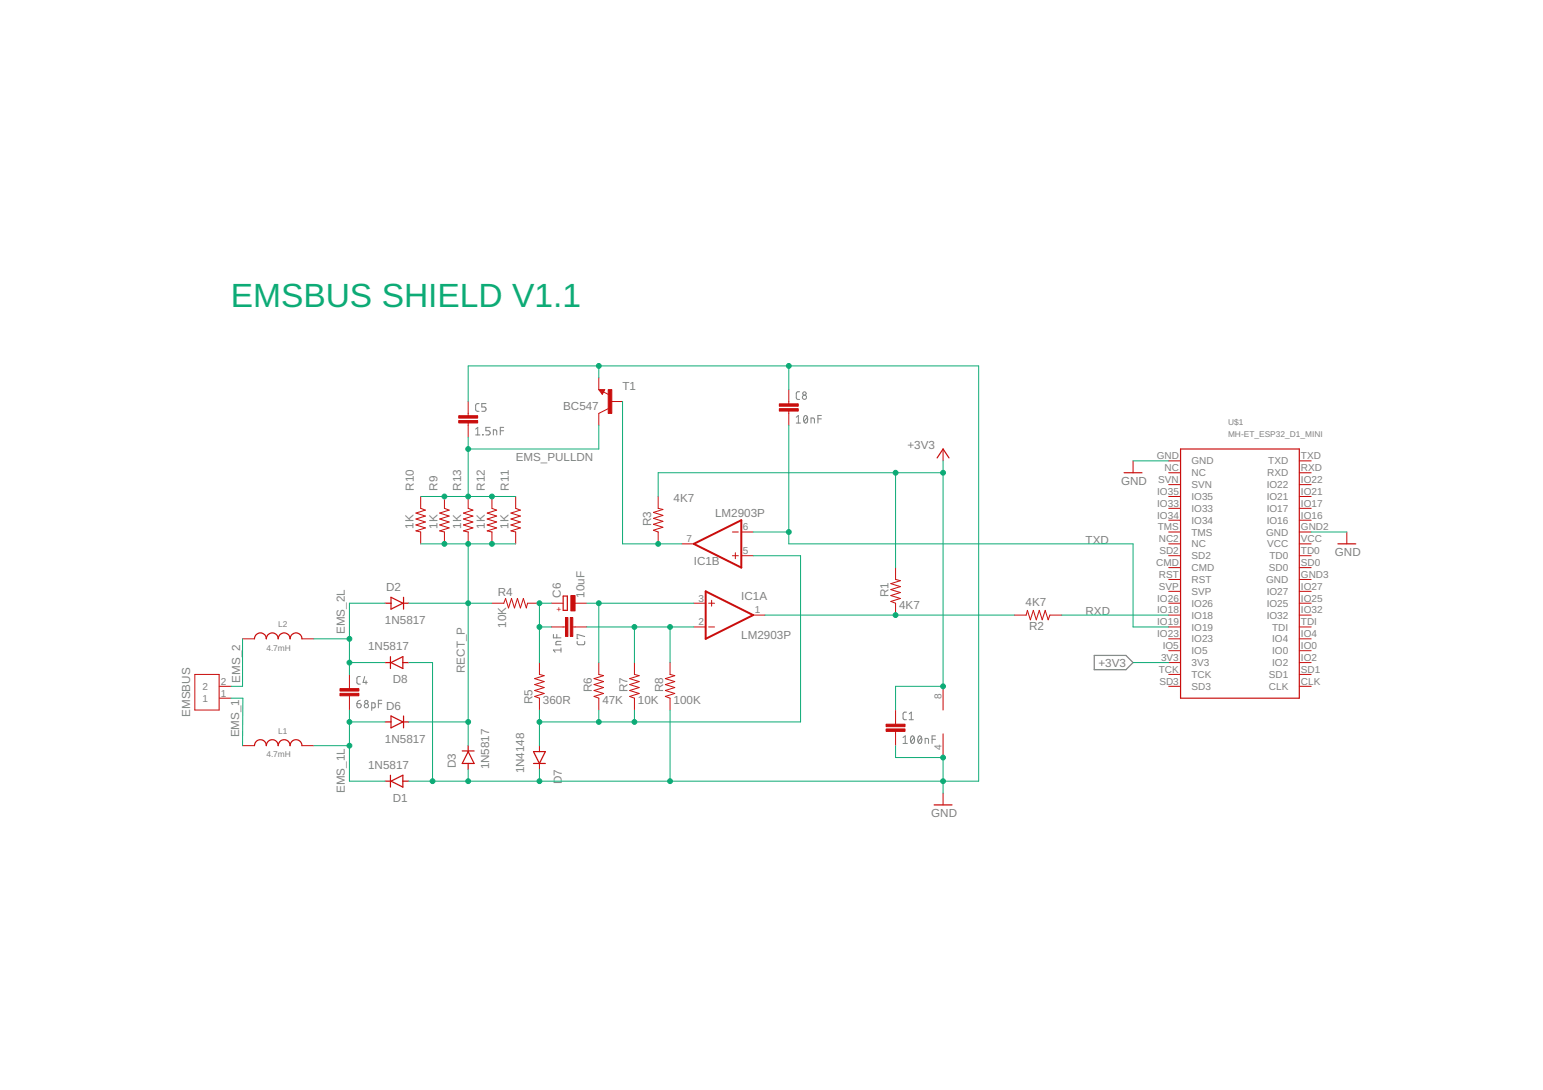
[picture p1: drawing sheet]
<svg xmlns="http://www.w3.org/2000/svg" width="297mm" height="210mm" viewBox="0 0 297 210" stroke-linecap="round" stroke-linejoin="round" font-family="sans-serif">
<g fill="none" stroke="#808080" stroke-width=".19">
<path d="M92.2 77.7l-.4 .1-.2 .3v.9l.3 .2h.3M93.6 77.7h-.8v.7h.4a.42 .42 0 0 1 .4 .4 .42 .42 0 0 1-.4 .4h-.4M153.9 75.4l-.4 .1-.2 .3v.9l.2 .2h.4M91.6 82.6l.4-.3v1.5M91.6 83.8h.8M92.9 83.7l.1 .1zM94.4 82.3h-.9v.7h.5a.41 .41 0 0 1 .4 .4 .41 .41 0 0 1-.4 .4h-.5M95 83.8v-1l.6 .1v.9M96.3 83h.7M97 82.3h-.7v1.5M153.3 80.3l.4-.3v1.5M153.3 81.5h.8"/>
<path d="M154.9 80.1l.2-.1a.86 .86 0 0 1 0 1.5 .88 .88 0 0 1-.2-1.4zM155.4 80.3l-.6 .9M156.1 81.5v-1l.6 .1 .1 .9M157.5 80.7h.6M158.1 80h-.6v1.5M68.7 135.5h.5a.41 .41 0 0 1 .3 .5 .41 .41 0 0 1-.4 .3 .41 .41 0 0 1-.4-.4zM69.4 134.9l-.4 .1-.3 .5M69.4 130.3h-.5l-.2 .3v1l.2 .1h.5M70.2 130.3l-.3 1.1h.8M70.5 131.1v.6M71.6 136.3l.6-.1v-.6l-.1-.2-.5-.1v1.5M72.8 135.5h.7"/>
<path d="M73.5 134.9h-.7v1.4M106.5 122.2v.6h1.5M107.2 122.2v.6M108 123.5h-.9l-.1 .2v.5h1M108 125.2h-1.5l.4 .4M108 124.8v.8M111.1 123.5v.5l.3 .2 1-.1 .1-.1 .1-.5M112.6 122.6l-1.5-.4v.8h.2M174.5 137.1l-.4 .1-.3 .3 .1 .9 .2 .2h.4M175 138.6h.8M175 137.5l.4-.4v1.5M173.8 142l.5-.3v1.5"/>
<path d="M173.8 143.2h.9M175.5 141.8l.2-.1a.86 .86 0 0 1 0 1.5 .89 .89 0 0 1-.2-1.4zM176 142l-.7 .9M176.8 141.8l.3-.1a.84 .84 0 0 1 0 1.5 .93 .93 0 0 1-.3-1.4zM177.4 142l-.7 .9M178.1 143.2v-1l.6 .1 .1 .9M179.4 142.4h.7M180.1 141.7h-.7v1.5"/>
<circle cx="154.9" cy="76.5" r=".4"/>
<circle cx="154.9" cy="75.8" r=".33"/>
<circle cx="70.5" cy="135.9" r=".41"/>
<circle cx="70.5" cy="135.2" r=".32"/>
</g>
<path d="M210.7 126.2h6l1.4 1.4-1.4 1.4h-6z" fill="none" stroke="#808080" stroke-width=".23"/>
<path d="M133.6 104.7l9.1-4.5v9.1zM135.8 113.9l9.2 4.5-9.2 4.6z" fill="none" stroke="#c90d0c" stroke-width=".38"/>
<g fill="none" stroke="#c90d0c" stroke-width=".19">
<path d="M90.1 77.3v2.8M115.3 72.7v2.3M115.3 75h1.1l-.4 .9zM116.2 75.5l1.1 .5M117.1 78.7l-1.8 .9v2.3M117.6 77.3h2.2M151.8 75v2.8M151.8 79.1v2.8M81 95.6v2.3l.9 .3-1.8 .6 1.8 .6-1.8 .5 1.8 .6-1.8 .6 1.8 .6-1.8 .5 .9 .2v2.3M85.6 95.6v2.3l.9 .3-1.9 .6 1.9 .6-1.9 .5 1.9 .6-1.9 .6 1.9 .6-1.9 .5 1 .2v2.3M90.1 95.6v2.3l.9 .3-1.8 .6 1.8 .6-1.8 .5 1.8 .6-1.8 .6 1.8 .6-1.8 .5 .9 .2v2.3M90.1 81.4v2.8"/>
<path d="M94.7 95.6v2.3l.9 .3-1.8 .6 1.8 .6-1.8 .5 1.8 .6-1.8 .6 1.8 .6-1.8 .5 .9 .2v2.3M99.3 95.6v2.3l.9 .3-1.8 .6 1.8 .6-1.8 .5 1.8 .6-1.8 .6 1.8 .6-1.8 .5 .9 .2v2.3M126.7 95.6v2.3l.9 .2-1.8 .6 1.8 .6-1.8 .5 1.8 .6-1.8 .6 1.8 .5-1.8 .6 .9 .3v2.3M181.5 86.5v2.3M218.1 88.8v2.2M225 88.8h2.3M225 91h2.3M225 93.3h2.3M225 95.6h2.3M225 97.9h2.3M250.1 88.8h2.3M250.1 91h2.3"/>
<path d="M250.1 93.3h2.3M250.1 95.6h2.3M250.1 97.9h2.3M94.7 116.2h2.3l.3-.9 .6 1.8 .6-1.8 .5 1.8 .6-1.8 .6 1.8 .6-1.8 .5 1.8 .3-.9h2.2M106.1 116.2h2.3M110.7 116.2h2.3M131.3 104.7h2.3M133.6 116.2h2.2M136.4 116.2h1.2M137 115.6v1.1M141 107h1.1M141 102.4h1.1"/>
<path d="M141.6 106.4v1.2M142.7 107h2.3M142.7 102.4h2.3M145 118.4h2.3M172.4 109.3v2.3l.9 .2-1.8 .6 1.8 .6-1.8 .5 1.8 .6-1.8 .6 1.8 .6-1.8 .5 .9 .4v2.2M195.3 118.4h2.2l.3-.9 .6 1.9 .5-1.9 .6 1.9 .6-1.9 .5 1.9 .6-1.9 .6 1.9 .3-1h2.3M225 116.2h2.3M225 118.4h2.3M225 107h2.3M225 102.4h2.3M225 104.7h2.3M225 100.2h2.3"/>
<path d="M225 109.3h2.3M225 111.6h2.3M225 113.9h2.3M250.1 116.2h2.3M250.1 118.4h2.3M250.1 107h2.3M250.1 102.4h2.3M250.1 104.7h2.3M250.1 100.2h2.3M250.1 109.3h2.3M250.1 111.6h2.3M250.1 113.9h2.3"/>
<path d="M259.3 102.4v2.3M37.5 129.9h4.7v6.8h-4.7zM42.2 134.5h2.3M42.2 132.2h2.3M46.7 123h2.3M58.1 123h2.3M67.3 129.9v2.7M67.3 134v2.7M103.8 127.6v2.3l1 .2-1.9 .6 1.9 .6-1.9 .5 1.9 .6-1.9 .6 1.9 .5-1.9 .6 .9 .4v2.2M106.1 120.7h2.8M110.2 120.7h2.8M115.3 127.6v2.3l.9 .2-1.8 .6 1.8 .6-1.8 .5 1.8 .6-1.8 .6 1.8 .5-1.8 .6 .9 .4v2.2"/>
<path d="M122.1 127.6v2.3l.9 .2-1.8 .6 1.8 .6-1.8 .5 1.8 .6-1.8 .6 1.8 .5-1.8 .6 .9 .4v2.2M129 127.6v2.3l.9 .2-1.8 .6 1.8 .6-1.8 .5 1.8 .6-1.8 .6 1.8 .5-1.8 .6 .9 .4v2.2M133.6 120.7h2.2M136.4 120.7h1.2M172.4 136.7v2.8M181.5 132.2v4.5M225 120.7h2.3M225 129.9h2.3M225 132.2h2.3M225 123h2.3M225 125.3h2.3M225 127.6h2.3"/>
<path d="M250.1 120.7h2.3M250.1 129.9h2.3M250.1 132.2h2.3M250.1 123h2.3M250.1 125.3h2.3M250.1 127.6h2.3M46.7 143.6h2.3M58.1 143.6h2.3M103.8 143.6v1.1M103.8 147v1.2M172.4 140.8v2.8M181.5 141.3v4.6"/>
<path d="M181.5 152.7v2.3"/>
</g>
<g fill="none" stroke="#c90d0c" stroke-width=".23">
<path d="M116.2 75.1h-.7l.5 .6 .2-.4h-.4l.2 .2M180.4 88.2l1.1-1.7 1.2 1.7M216.4 91h3.4M227.3 86.5h22.8v48h-22.8zM74.1 116.2h1.2M75.3 115l2.3 1.2-2.3 1.1zM77.6 116.2h1.1M77.7 115v2.3M108.4 114.8h.8v2.7h-.8zM257.6 104.7h3.4M49 123a1.14 1.14 0 0 1 1.1-1.1 1.14 1.14 0 0 1 1.2 1.1 1.14 1.14 0 0 1 1.1-1.1 1.14 1.14 0 0 1 1.2 1.1 1.14 1.14 0 0 1 1.1-1.1 1.14 1.14 0 0 1 1.1 1.1 1.14 1.14 0 0 1 1.2-1.1 1.14 1.14 0 0 1 1.1 1.1M74.1 139h1.2"/>
<path d="M74.1 127.6h1.2M75.2 126.4v2.3M75.3 137.9l2.3 1.1-2.3 1.2zM75.3 127.6l2.3-1.2v2.3zM77.6 139h1.1M77.6 127.6h1.1M77.7 137.9v2.3M49 143.6a1.14 1.14 0 0 1 1.1-1.2 1.14 1.14 0 0 1 1.2 1.2 1.14 1.14 0 0 1 1.1-1.2 1.14 1.14 0 0 1 1.2 1.2 1.14 1.14 0 0 1 1.1-1.2 1.14 1.14 0 0 1 1.1 1.2 1.14 1.14 0 0 1 1.2-1.2 1.14 1.14 0 0 1 1.1 1.2M74.1 150.4h1.2M75.2 149.3v2.3M75.3 150.4l2.3-1.1v2.3zM77.6 150.4h1.1"/>
<path d="M89 144.6h2.3M90.1 144.7l1.2 2.3h-2.3zM90.1 143.6v1.1M90.1 147v1.2M102.7 144.7h2.3l-1.2 2.3zM102.7 147h2.3M179.8 155h3.5"/>
</g>
<g fill="#c90d0c" stroke="#c90d0c" stroke-width=".19">
<path d="M117.1 75h.7v4.6h-.7z"/>
<path d="M65.4 133.5h3.7v.5h-3.7z"/>
<path d="M65.4 132.6h3.7v.5h-3.7z"/>
<path d="M170.6 140.4h3.6v.4h-3.6z"/>
<path d="M170.6 139.5h3.6v.4h-3.6z"/>
<path d="M88.3 81h3.6v.4h-3.6z"/>
<path d="M88.3 80.1h3.6v.4h-3.6z"/>
<path d="M150 78.7h3.7v.5h-3.7z"/>
<path d="M150 77.8h3.7v.4h-3.7z"/>
<path d="M108.9 118.9h.4v3.7h-.4z"/>
<path d="M109.8 118.9h.5v3.7h-.5z"/>
<path d="M109.9 114.7h.8v2.9h-.8z"/>
</g>
<g fill="none" stroke="#0dab76" stroke-width=".19">
<path d="M90.1 77.3v-6.8h98.3v79.9h-109.7M115.3 70.5v2.2M119.8 77.3v27.4h11.5M151.8 70.5v4.5M81 95.6h18.3M90.1 84.2v11.4M115.3 81.9v4.6h-25.2M151.8 81.9v22.8h66.3v16h6.9M172.4 91v18.3M181.5 88.8v43.4h-9.1v4.5M181.5 91h-54.8v4.6M218.1 88.8h6.9"/>
<path d="M74.1 116.2h-6.8v13.7M78.7 116.2h16M81 104.7h18.3M90.1 104.7v38.9M106.1 116.2h-2.3v11.4M113 116.2h20.6M115.3 116.2v11.4M145 102.4h6.8M145 107h9.1v32h-50.3M147.3 118.4h48M204.4 118.4h20.6M252.4 102.4h6.9"/>
<path d="M44.5 134.5h2.3l-.1 9.1M46.7 123v9.2h-2.2M60.4 123h6.9M67.3 136.7v13.7h6.8M67.3 127.6h6.8M67.3 139h6.8M78.7 127.6h4.6v22.8M78.7 139h11.4M103.8 136.7v6.9M103.8 120.7h2.3M113 120.7h20.6M115.3 136.7v2.3"/>
<path d="M122.1 120.7v6.9M122.1 136.7v2.3M129 120.7v6.9M129 136.7v13.7M218.1 127.6h6.9M60.4 143.6h6.9M90.1 148.2v2.2M103.8 148.2v2.2M172.4 143.6v2.3h9.1v6.8"/>
</g>
<g fill="#0dab76" stroke="#0dab76" stroke-width=".19">
<circle cx="83.3" cy="150.4" r=".47"/>
<circle cx="90.1" cy="150.4" r=".47"/>
<circle cx="103.8" cy="150.4" r=".47"/>
<circle cx="181.5" cy="145.9" r=".47"/>
<circle cx="129" cy="150.4" r=".47"/>
<circle cx="181.5" cy="150.4" r=".47"/>
<circle cx="151.8" cy="70.5" r=".47"/>
<circle cx="115.3" cy="70.5" r=".47"/>
<circle cx="151.8" cy="102.4" r=".47"/>
<circle cx="172.4" cy="91" r=".47"/>
<circle cx="181.5" cy="91" r=".47"/>
<circle cx="181.5" cy="132.2" r=".47"/>
<circle cx="67.3" cy="139" r=".47"/>
<circle cx="67.3" cy="143.6" r=".47"/>
<circle cx="67.3" cy="127.6" r=".47"/>
<circle cx="67.3" cy="123" r=".47"/>
<circle cx="85.6" cy="104.7" r=".47"/>
<circle cx="90.1" cy="104.7" r=".47"/>
<circle cx="90.1" cy="139" r=".47"/>
<circle cx="90.1" cy="116.2" r=".47"/>
<circle cx="94.7" cy="104.7" r=".47"/>
<circle cx="85.6" cy="95.6" r=".47"/>
<circle cx="90.1" cy="95.6" r=".47"/>
<circle cx="94.7" cy="95.6" r=".47"/>
<circle cx="90.1" cy="86.5" r=".47"/>
<circle cx="103.8" cy="139" r=".47"/>
<circle cx="115.3" cy="139" r=".47"/>
<circle cx="122.1" cy="139" r=".47"/>
<circle cx="103.8" cy="116.2" r=".47"/>
<circle cx="103.8" cy="120.7" r=".47"/>
<circle cx="129" cy="120.7" r=".47"/>
<circle cx="122.1" cy="120.7" r=".47"/>
<circle cx="115.3" cy="116.2" r=".47"/>
<circle cx="172.4" cy="118.4" r=".47"/>
<circle cx="126.7" cy="104.7" r=".47"/>
</g>
<text font-size="6.5" fill="#0dab76" x="44.4" y="59">EMSBUS SHIELD V1.1</text>
<g font-size="2.2" fill="#808080">
<text x="119.8" y="75">T1</text>
<text x="108.4" y="78.9">BC547</text>
<text x="99.3" y="88.7">EMS_PULLDN</text>
<text x="174.7" y="86.5">+3V3</text>
<text x="79.6" y="94.5" transform="rotate(-90 79.6 94.5)">R10</text>
<text x="84.2" y="94.5" transform="rotate(-90 84.2 94.5)">R9</text>
<text x="88.8" y="94.5" transform="rotate(-90 88.8 94.5)">R13</text>
<text x="93.4" y="94.5" transform="rotate(-90 93.4 94.5)">R12</text>
<text x="97.9" y="94.5" transform="rotate(-90 97.9 94.5)">R11</text>
<text x="215.8" y="93.3">GND</text>
<text x="79.6" y="101.8" transform="rotate(-90 79.6 101.8)">1K</text>
<text x="84.2" y="101.8" transform="rotate(-90 84.2 101.8)">1K</text>
<text x="88.8" y="101.8" transform="rotate(-90 88.8 101.8)">1K</text>
<text x="93.3" y="101.8" transform="rotate(-90 93.3 101.8)">1K</text>
<text x="97.9" y="101.8" transform="rotate(-90 97.9 101.8)">1K</text>
<text x="125.3" y="101.3" transform="rotate(-90 125.3 101.3)">R3</text>
<text x="129.7" y="96.7">4K7</text>
<text x="137.7" y="99.5">LM2903P</text>
<text x="209" y="104.7">TXD</text>
<text x="257" y="107">GND</text>
<text x="74.3" y="113.8">D2</text>
<text x="133.6" y="108.7">IC1B</text>
<text x="95.8" y="114.8">R4</text>
<text x="108" y="115.1" transform="rotate(-90 108 115.1)">C6</text>
<text x="112.6" y="115.1" transform="rotate(-90 112.6 115.1)">10uF</text>
<text x="142.7" y="115.6">IC1A</text>
<text x="171.1" y="115" transform="rotate(-90 171.1 115)">R1</text>
<text x="173.1" y="117.3">4K7</text>
<text x="197.4" y="116.6">4K7</text>
<text x="209" y="118.5">RXD</text>
<text x="66.4" y="122.1" transform="rotate(-90 66.4 122.1)">EMS_2L</text>
<text x="70.9" y="125.2">1N5817</text>
<text x="74.1" y="120.2">1N5817</text>
<text x="97.5" y="120.9" transform="rotate(-90 97.5 120.9)">10K</text>
<text x="142.7" y="123">LM2903P</text>
<text x="198.1" y="121.4">R2</text>
<text x="46.2" y="131.5" transform="rotate(-90 46.2 131.5)">EMS_2</text>
<text x="75.6" y="131.6">D8</text>
<text x="89.5" y="129.6" transform="rotate(-90 89.5 129.6)">RECT_P</text>
<text x="211.5" y="128.4">+3V3</text>
<text x="74.3" y="136.6">D6</text>
<text x="102.5" y="135.6" transform="rotate(-90 102.5 135.6)">R5</text>
<text x="104.5" y="135.6">360R</text>
<text x="113.9" y="133.3" transform="rotate(-90 113.9 133.3)">R6</text>
<text x="116" y="135.6">47K</text>
<text x="120.8" y="133.3" transform="rotate(-90 120.8 133.3)">R7</text>
<text x="122.8" y="135.6">10K</text>
<text x="127.6" y="133.3" transform="rotate(-90 127.6 133.3)">R8</text>
<text x="129.7" y="135.6">100K</text>
<text x="36.6" y="138" transform="rotate(-90 36.6 138)">EMSBUS</text>
<text x="46" y="142" transform="rotate(-90 46 142)">EMS_1</text>
<text x="74.1" y="143.1">1N5817</text>
<text x="70.9" y="148">1N5817</text>
<text x="87.8" y="148" transform="rotate(-90 87.8 148)">D3</text>
<text x="94.2" y="148.2" transform="rotate(-90 94.2 148.2)">1N5817</text>
<text x="100.9" y="148.9" transform="rotate(-90 100.9 148.9)">1N4148</text>
<text x="66.4" y="152.7" transform="rotate(-90 66.4 152.7)">EMS_1L</text>
<text x="75.6" y="154.4">D1</text>
<text x="108.2" y="151" transform="rotate(-90 108.2 151)">D7</text>
<text x="179.3" y="157.3">GND</text>
</g>
<g font-size="1.9" fill="#808080">
<text x="222.7" y="88.4">GND</text>
<text x="229.4" y="89.4">GND</text>
<text x="244.2" y="89.4">TXD</text>
<text x="250.4" y="88.4">TXD</text>
<text x="222.8" y="95.3">IO35</text>
<text x="223" y="93">SVN</text>
<text x="224.2" y="90.7">NC</text>
<text x="229.4" y="91.7">NC</text>
<text x="229.4" y="94">SVN</text>
<text x="243.8" y="94">IO22</text>
<text x="244" y="91.7">RXD</text>
<text x="250.4" y="90.7">RXD</text>
<text x="250.4" y="93">IO22</text>
<text x="250.4" y="95.3">IO21</text>
<text x="222.8" y="97.6">IO33</text>
<text x="222.8" y="99.9">IO34</text>
<text x="229.4" y="96.3">IO35</text>
<text x="229.4" y="98.6">IO33</text>
<text x="229.4" y="100.9">IO34</text>
<text x="243.8" y="96.3">IO21</text>
<text x="243.8" y="98.6">IO17</text>
<text x="243.8" y="100.9">IO16</text>
<text x="250.4" y="97.6">IO17</text>
<text x="250.4" y="99.9">IO16</text>
<text x="132.2" y="104.4">7</text>
<text x="143" y="102.1">6</text>
<text x="143" y="106.7">5</text>
<text x="222.9" y="102.1">TMS</text>
<text x="223.1" y="104.4">NC2</text>
<text x="223.2" y="106.7">SD2</text>
<text x="229.4" y="103.1">TMS</text>
<text x="229.4" y="105.4">NC</text>
<text x="229.4" y="107.7">SD2</text>
<text x="243.7" y="103.1">GND</text>
<text x="244" y="105.4">VCC</text>
<text x="244.4" y="107.7">TD0</text>
<text x="250.4" y="102.1">GND2</text>
<text x="250.4" y="104.4">VCC</text>
<text x="250.4" y="106.7">TD0</text>
<text x="222.6" y="109">CMD</text>
<text x="223.1" y="111.3">RST</text>
<text x="223.1" y="113.6">SVP</text>
<text x="229.4" y="110">CMD</text>
<text x="229.4" y="112.3">RST</text>
<text x="243.7" y="112.3">GND</text>
<text x="244.3" y="110">SD0</text>
<text x="250.4" y="109">SD0</text>
<text x="250.4" y="111.3">GND3</text>
<text x="250.4" y="113.6">IO27</text>
<text x="134.4" y="115.8">3</text>
<text x="145.3" y="118.1">1</text>
<text x="222.8" y="115.8">IO26</text>
<text x="222.8" y="118.1">IO18</text>
<text x="229.4" y="114.6">SVP</text>
<text x="229.4" y="116.9">IO26</text>
<text x="229.4" y="119.1">IO18</text>
<text x="243.8" y="114.6">IO27</text>
<text x="243.8" y="116.9">IO25</text>
<text x="243.8" y="119.1">IO32</text>
<text x="250.4" y="115.8">IO25</text>
<text x="250.4" y="118.1">IO32</text>
<text x="134.4" y="120.4">2</text>
<text x="222.8" y="120.4">IO19</text>
<text x="222.8" y="122.7">IO23</text>
<text x="223.8" y="125">IO5</text>
<text x="229.4" y="121.4">IO19</text>
<text x="229.4" y="123.7">IO23</text>
<text x="229.4" y="126">IO5</text>
<text x="244.9" y="121.4">TDI</text>
<text x="244.9" y="123.7">IO4</text>
<text x="244.9" y="126">IO0</text>
<text x="250.4" y="120.4">TDI</text>
<text x="250.4" y="122.7">IO4</text>
<text x="250.4" y="125">IO0</text>
<text x="42.5" y="131.8">2</text>
<text x="223.1" y="129.6">TCK</text>
<text x="223.2" y="131.8">SD3</text>
<text x="223.5" y="127.3">3V3</text>
<text x="229.4" y="128.3">3V3</text>
<text x="229.4" y="130.6">TCK</text>
<text x="244.3" y="130.6">SD1</text>
<text x="244.9" y="128.3">IO2</text>
<text x="250.4" y="127.3">IO2</text>
<text x="250.4" y="129.6">SD1</text>
<text x="250.4" y="131.8">CLK</text>
<text x="39" y="135.1">1</text>
<text x="39" y="132.9">2</text>
<text x="42.5" y="134.1">1</text>
<text x="181.2" y="134.6" transform="rotate(-90 181.2 134.6)">8</text>
<text x="229.4" y="132.8">SD3</text>
<text x="244.3" y="132.9">CLK</text>
<text x="181.2" y="144.5" transform="rotate(-90 181.2 144.5)">4</text>
</g>
<g font-size="1.6" fill="#808080">
<text x="236.4" y="81.9">U$1</text>
<text x="236.4" y="84.2">MH-ET_ESP32_D1_MINI</text>
<text x="51.3" y="125.3">4.7mH</text>
<text x="53.6" y="120.7">L2</text>
<text x="53.6" y="141.3">L1</text>
<text x="51.3" y="145.9">4.7mH</text>
</g>
<text font-size="1.6" fill="#c90d0c" x="107.1" y="117.8">+</text>
</svg>
